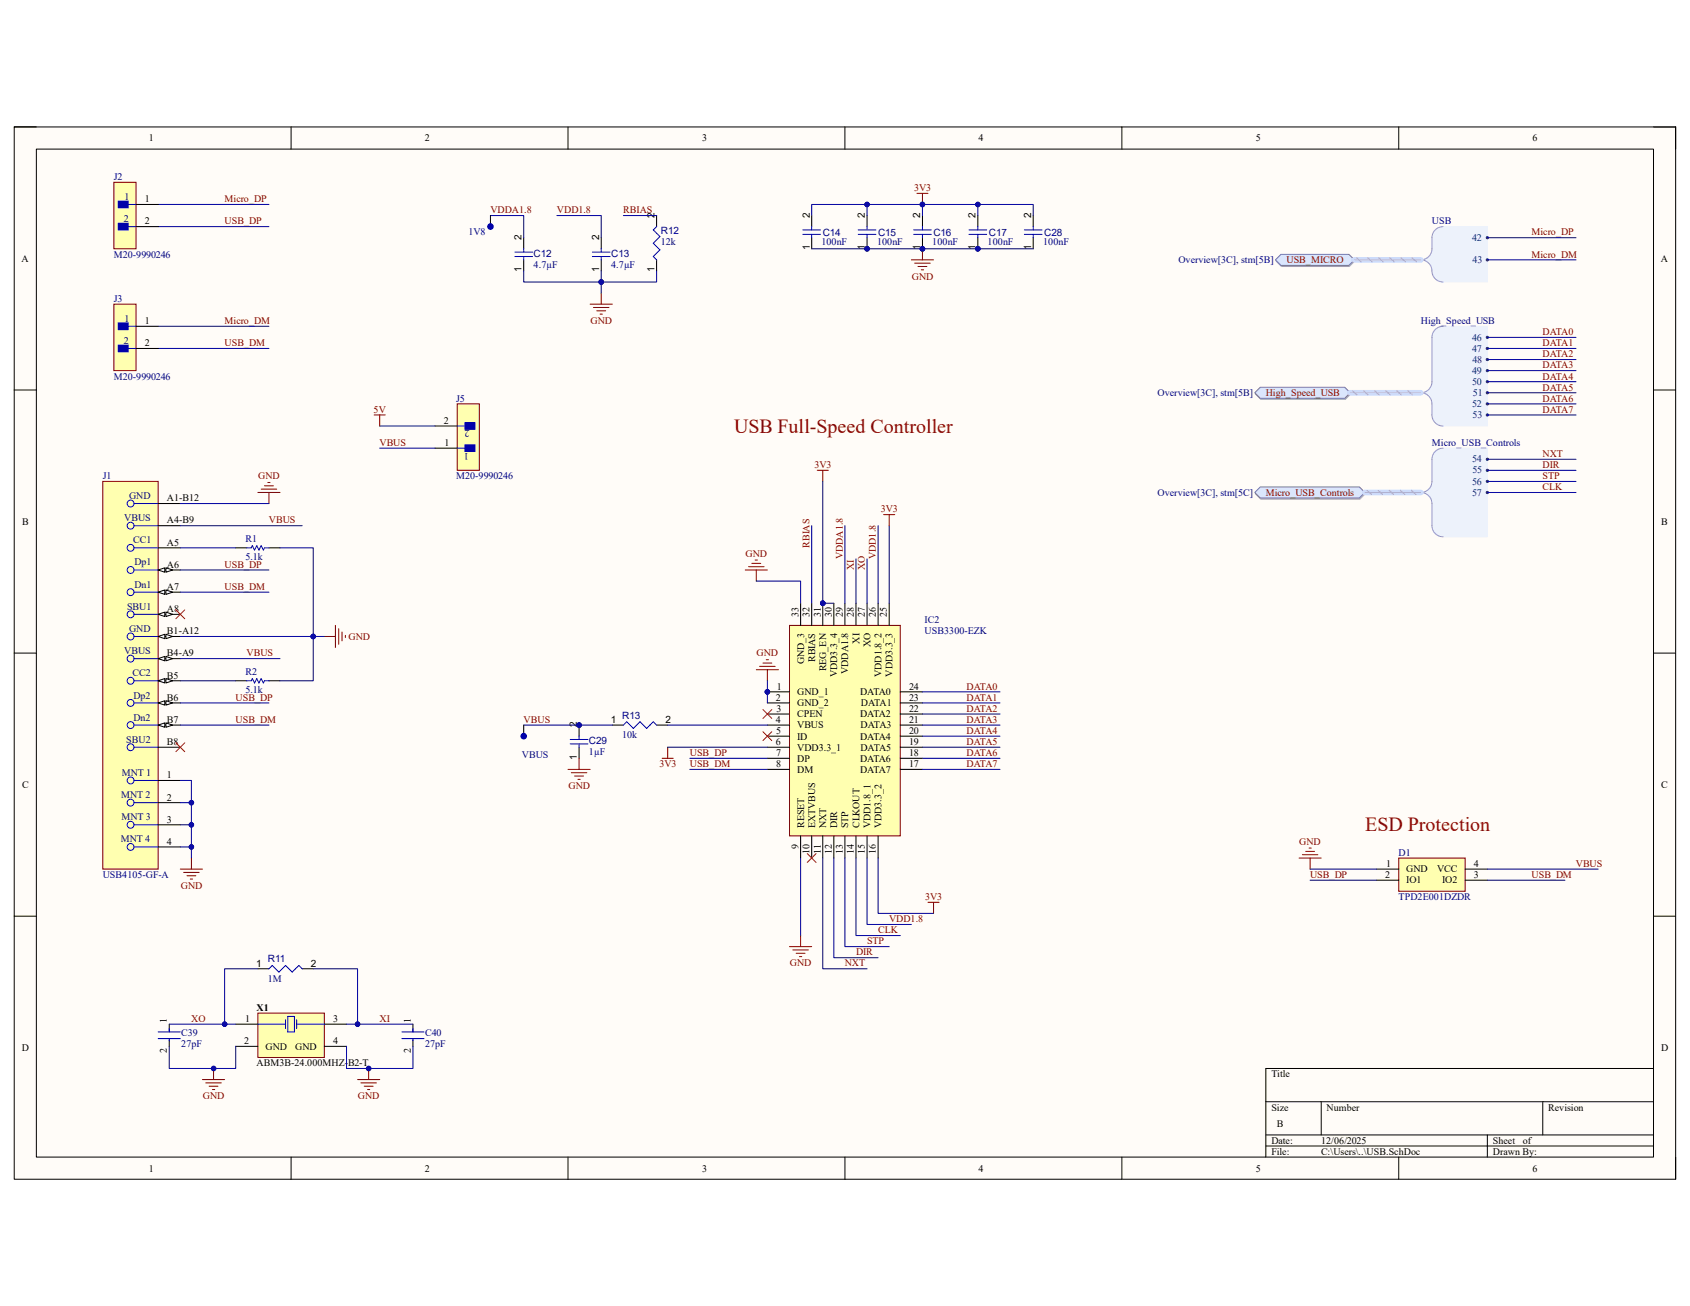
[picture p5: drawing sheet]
<svg xmlns="http://www.w3.org/2000/svg" width="279mm" height="216mm" viewBox="0 0 279 216" stroke-linecap="round" stroke-linejoin="round" font-family="sans-serif">
<path d="M2.3 21h274.7v173.9h-274.7z" fill-rule="evenodd" fill="#fffcf8"/>
<path d="M2.3 21h274.7v173.9h-274.7z" fill="none" stroke="#000" stroke-width=".17"/>
<path d="M6 24.6h267.4v166.7h-267.4z" fill-rule="evenodd" fill="#fffcf8"/>
<g fill="none" stroke="#000" stroke-width=".17">
<path d="M2.3 21h3.7M6 24.6h267.4v166.7h-267.4zM48.1 21v3.6M93.9 21v3.6M139.7 21v3.6M185.5 21v3.6M231.2 21v3.6M273.4 21h3.6v3.6M2.3 64.5h3.7M273.4 64.5h3.6M2.3 108h3.7M273.4 108h3.6"/>
<path d="M2.3 151.5h3.7M273.4 151.5h3.6M273.4 176.6h-64.1v14.7M48.1 191.3v3.6M93.9 191.3v3.6M139.7 191.3v3.6M185.5 191.3v3.6M209.3 182.1h64.1M209.3 187.6h64.1M209.3 189.5h64.1M218.4 182.1v5.5M231.2 191.3v3.6"/>
<path d="M245.9 187.6v3.7M255.1 182.1v5.5M277 191.3v3.6"/>
</g>
<path d="M237.6 37.7l1-.2h7.3v9.1h-7.3a1.89 1.89 0 0 1-1.9-2.3l-.4-.7-.9-.6 .9-.6 .4-.8v-2.3l.3-.9z" fill-rule="evenodd" fill="#edf2fb"/>
<path d="M237.6 37.7l1-.2h7.3v9.1h-7.3a1.89 1.89 0 0 1-1.9-2.3l-.4-.7-.9-.6 .9-.6 .4-.8v-2.3l.3-.9z" fill="none" stroke="#edf2fb" stroke-width=".17"/>
<path d="M238.6 37.5a1.84 1.84 0 0 0-1.9 1.8v1.8a1.82 1.82 0 0 1-1.8 1.9 1.83 1.83 0 0 1 1.8 1.8 1.83 1.83 0 0 0 1.9 1.8" fill="none" stroke="#8f9ec9" stroke-width=".17"/>
<circle cx="245.9" cy="39.3" r=".18" fill="#003a70"/>
<circle cx="245.9" cy="39.3" r=".18" fill="none" stroke="#003a70" stroke-width=".17"/>
<circle cx="245.9" cy="43" r=".18" fill="#003a70"/>
<circle cx="245.9" cy="43" r=".18" fill="none" stroke="#003a70" stroke-width=".17"/>
<path d="M210.9 43.1l1-.9h11.2l.9 .9-.9 1h-11.2z" fill-rule="evenodd" fill="#bac0ca"/>
<path d="M210.9 43.1l1-.9h11.2l.9 .9-.9 1h-11.2z" fill="none" stroke="#a6acb6" stroke-width=".17"/>
<path d="M210.9 43l.9-1h11.2l.9 1-.9 .9h-11.2z" fill-rule="evenodd" fill="#d5e4ff"/>
<path d="M210.9 43l.9-1h11.2l.9 1-.9 .9h-11.2z" fill="none" stroke="#71809b" stroke-width=".17"/>
<path d="M17 79.6h9.2v64.1h-9.2z" fill-rule="evenodd" fill="#ffffb0"/>
<path d="M17 79.6h9.2v64.1h-9.2z" fill="none" stroke="#800000" stroke-width=".17"/>
<g fill="none" stroke="#00f" stroke-width=".17">
<path d="M22.1 83.2h4M22.1 86.9h4.1M22.1 90.6h4.1M22.1 94.2h4.1M22.1 97.9h4.1M22.1 101.6h4.1M22.1 105.2h4.1M22.1 108.9h4.1M22.1 112.5h4.1M22.1 116.2h4.1M22.1 119.9h4.1M22.1 123.5h4.1"/>
<path d="M22.1 129h4.1M22.1 132.7h4.1M22.1 136.4h4.1M22.1 140h4.1"/>
<circle cx="21.6" cy="83.2" r=".57"/>
<circle cx="21.6" cy="94.2" r=".57"/>
<circle cx="21.6" cy="86.9" r=".57"/>
<circle cx="21.6" cy="97.9" r=".57"/>
<circle cx="21.6" cy="90.6" r=".57"/>
<circle cx="21.6" cy="112.5" r=".57"/>
<circle cx="21.6" cy="116.2" r=".57"/>
<circle cx="21.6" cy="108.9" r=".57"/>
<circle cx="21.6" cy="119.9" r=".57"/>
<circle cx="21.6" cy="101.6" r=".57"/>
<circle cx="21.6" cy="105.2" r=".57"/>
<circle cx="21.6" cy="132.7" r=".57"/>
<circle cx="21.6" cy="123.5" r=".57"/>
<circle cx="21.6" cy="136.3" r=".57"/>
<circle cx="21.6" cy="129" r=".57"/>
<circle cx="21.6" cy="140" r=".57"/>
</g>
<path d="M26.1 83.2h3.7M26.2 86.9h3.6M26.2 90.6h3.6M26.2 94.2h3.6M26.2 129h3.6M26.2 132.7h3.6M26.2 136.4h3.6M26.2 140h3.6" fill="none" stroke="#000" stroke-width=".17"/>
<path d="M26.2 94.2l1-.3v.7z" fill="#f8fcff"/>
<path d="M26.2 94.2l1-.3v.7z" fill="none" stroke="#000" stroke-width=".17"/>
<path d="M27.4 93.9l1.1 .3-1.1 .4z" fill="#f8fcff"/>
<path d="M26.2 97.9h3.6M27.4 93.9l1.1 .3-1.1 .4z" fill="none" stroke="#000" stroke-width=".17"/>
<path d="M26.2 97.9l1-.4v.8z" fill="#f8fcff"/>
<path d="M26.2 97.9l1-.4v.8z" fill="none" stroke="#000" stroke-width=".17"/>
<path d="M27.4 97.5l1.1 .4-1.1 .4z" fill="#f8fcff"/>
<path d="M27.4 97.5l1.1 .4-1.1 .4zM26.2 101.6h3.6" fill="none" stroke="#000" stroke-width=".17"/>
<path d="M26.2 101.6l1-.4v.7z" fill="#f8fcff"/>
<path d="M26.2 101.6l1-.4v.7z" fill="none" stroke="#000" stroke-width=".17"/>
<path d="M27.4 101.2l1.1 .4-1.1 .3z" fill="#f8fcff"/>
<path d="M26.2 105.2h3.6M27.4 101.2l1.1 .4-1.1 .3z" fill="none" stroke="#000" stroke-width=".17"/>
<path d="M26.2 105.2l1-.3v.7z" fill="#f8fcff"/>
<path d="M26.2 105.2l1-.3v.7z" fill="none" stroke="#000" stroke-width=".17"/>
<path d="M27.4 104.9l1.1 .3-1.1 .4z" fill="#f8fcff"/>
<path d="M26.2 108.9h3.6M27.4 104.9l1.1 .3-1.1 .4z" fill="none" stroke="#000" stroke-width=".17"/>
<path d="M26.2 108.9l1-.4v.7z" fill="#f8fcff"/>
<path d="M26.2 108.9l1-.4v.7z" fill="none" stroke="#000" stroke-width=".17"/>
<path d="M27.4 108.5l1.1 .4-1.1 .3z" fill="#f8fcff"/>
<path d="M26.2 112.5h3.6M27.4 108.5l1.1 .4-1.1 .3z" fill="none" stroke="#000" stroke-width=".17"/>
<path d="M26.2 112.5l1-.3v.7z" fill="#f8fcff"/>
<path d="M26.2 112.5l1-.3v.7z" fill="none" stroke="#000" stroke-width=".17"/>
<path d="M27.4 112.2l1.1 .3-1.1 .4z" fill="#f8fcff"/>
<path d="M26.2 116.2h3.6M27.4 112.2l1.1 .3-1.1 .4z" fill="none" stroke="#000" stroke-width=".17"/>
<path d="M26.2 116.2l1-.4v.8z" fill="#f8fcff"/>
<path d="M26.2 116.2l1-.4v.8z" fill="none" stroke="#000" stroke-width=".17"/>
<path d="M27.4 115.8l1.1 .4-1.1 .4z" fill="#f8fcff"/>
<path d="M26.2 119.9h3.6M27.4 115.8l1.1 .4-1.1 .4z" fill="none" stroke="#000" stroke-width=".17"/>
<path d="M26.2 119.9l1-.4v.7z" fill="#f8fcff"/>
<path d="M26.2 119.9l1-.4v.7z" fill="none" stroke="#000" stroke-width=".17"/>
<path d="M27.4 119.5l1.1 .4-1.1 .3z" fill="#f8fcff"/>
<path d="M27.4 119.5l1.1 .4-1.1 .3zM26.2 123.5h3.6" fill="none" stroke="#000" stroke-width=".17"/>
<path d="M44.3 79.8h.3M42.6 81.4h3.7M43.2 80.9h2.5M43.7 80.3h1.5M44.5 81.4v1.8" fill="none" stroke="#800000" stroke-width=".17"/>
<path d="M237.6 54.2l1-.3h7.3v16.5h-7.3l-1-.2-.6-.7-.3-.9v-2.3l-.4-.8-.9-.6 .9-.6 .4-.7v-7.8l.3-.9z" fill-rule="evenodd" fill="#edf2fb"/>
<path d="M237.6 54.2l1-.3h7.3v16.5h-7.3l-1-.2-.6-.7-.3-.9v-2.3l-.4-.8-.9-.6 .9-.6 .4-.7v-7.8l.3-.9z" fill="none" stroke="#edf2fb" stroke-width=".17"/>
<path d="M238.6 53.9a1.84 1.84 0 0 0-1.9 1.9v7.3a1.82 1.82 0 0 1-1.8 1.8 1.83 1.83 0 0 1 1.8 1.9v1.8a1.84 1.84 0 0 0 1.9 1.8" fill="none" stroke="#8f9ec9" stroke-width=".17"/>
<circle cx="245.9" cy="55.8" r=".18" fill="#003a70"/>
<circle cx="245.9" cy="55.8" r=".18" fill="none" stroke="#003a70" stroke-width=".17"/>
<circle cx="245.9" cy="57.6" r=".18" fill="#003a70"/>
<circle cx="245.9" cy="57.6" r=".18" fill="none" stroke="#003a70" stroke-width=".17"/>
<circle cx="245.9" cy="59.4" r=".18" fill="#003a70"/>
<circle cx="245.9" cy="59.4" r=".18" fill="none" stroke="#003a70" stroke-width=".17"/>
<circle cx="245.9" cy="61.3" r=".18" fill="#003a70"/>
<circle cx="245.9" cy="61.3" r=".18" fill="none" stroke="#003a70" stroke-width=".17"/>
<circle cx="245.9" cy="63.1" r=".18" fill="#003a70"/>
<circle cx="245.9" cy="63.1" r=".18" fill="none" stroke="#003a70" stroke-width=".17"/>
<circle cx="245.9" cy="64.9" r=".18" fill="#003a70"/>
<circle cx="245.9" cy="64.9" r=".18" fill="none" stroke="#003a70" stroke-width=".17"/>
<circle cx="245.9" cy="66.8" r=".18" fill="#003a70"/>
<circle cx="245.9" cy="66.8" r=".18" fill="none" stroke="#003a70" stroke-width=".17"/>
<circle cx="245.9" cy="68.6" r=".18" fill="#003a70"/>
<circle cx="245.9" cy="68.6" r=".18" fill="none" stroke="#003a70" stroke-width=".17"/>
<path d="M208.4 64.2h14l.9 .9-.9 .9h-14l-.9-.9z" fill-rule="evenodd" fill="#bac0ca"/>
<path d="M208.4 64.2h14l.9 .9-.9 .9h-14l-.9-.9z" fill="none" stroke="#a6acb6" stroke-width=".17"/>
<path d="M207.4 64.9l1-.9h13.9l.9 .9-.9 .9h-13.9z" fill-rule="evenodd" fill="#d5e4ff"/>
<path d="M207.4 64.9l1-.9h13.9l.9 .9-.9 .9h-13.9z" fill="none" stroke="#71809b" stroke-width=".17"/>
<path d="M53.6 105.2h1.9M55.5 103.4v3.7M56 103.9v2.6M56.5 104.5v1.4M57.1 105v.4M29.8 143.7h3.7M30.4 144.2h2.5M30.9 144.8h1.5M31.5 145.3h.3M31.6 141.8v1.9" fill="none" stroke="#800000" stroke-width=".17"/>
<path d="M39 90.6h1.8M44.5 90.6h1.8M39 112.5h1.8M44.5 112.5h1.8" fill="none" stroke="#000" stroke-width=".17"/>
<path d="M40.8 90.6h.7l.2-.4 .4 .7 .3-.7 .4 .7 .4-.7 .3 .7 .2-.3h.8M40.8 112.5h.7l.2-.3 .4 .7 .3-.7 .4 .7 .4-.7 .3 .7 .2-.4h.8" fill="none" stroke="#00f" stroke-width=".17"/>
<path d="M29.1 100.8l1.4 1.5M30.5 100.8l-1.4 1.5M29.1 122.8l1.4 1.5M30.5 122.8l-1.4 1.5" fill="none" stroke="#f00" stroke-width=".17"/>
<path d="M231.2 141.8h11v5.5h-11z" fill-rule="evenodd" fill="#ffffb0"/>
<path d="M97.6 50.3h3.6M98.1 50.8h2.6M98.7 51.4h1.4M99.2 51.9h.4M99.4 48.5v1.8M214.8 141.8h3.6M215.3 141.3h2.6M215.9 140.7h1.4M216.4 140.2h.4M216.6 141.8v1.9M231.2 141.8h11v5.5h-11z" fill="none" stroke="#800000" stroke-width=".17"/>
<path d="M227.6 143.7h3.6M227.6 145.5h3.6M242.2 143.7h3.7M242.2 145.5h3.7" fill="none" stroke="#000" stroke-width=".17"/>
<path d="M237.6 74.3l1-.2h7.3v14.6h-7.3l-1-.2-.6-.7-.3-.9v-4.1l-.4-.8-.9-.6 .9-.6 .4-.8v-4.1l.3-.9z" fill-rule="evenodd" fill="#edf2fb"/>
<path d="M237.6 74.3l1-.2h7.3v14.6h-7.3l-1-.2-.6-.7-.3-.9v-4.1l-.4-.8-.9-.6 .9-.6 .4-.8v-4.1l.3-.9z" fill="none" stroke="#edf2fb" stroke-width=".17"/>
<path d="M238.6 74.1a1.83 1.83 0 0 0-1.9 1.8v3.7a1.83 1.83 0 0 1-1.8 1.8 1.82 1.82 0 0 1 1.8 1.8v3.7a1.84 1.84 0 0 0 1.9 1.8" fill="none" stroke="#8f9ec9" stroke-width=".17"/>
<circle cx="245.9" cy="75.9" r=".18" fill="#003a70"/>
<circle cx="245.9" cy="75.9" r=".18" fill="none" stroke="#003a70" stroke-width=".17"/>
<circle cx="245.9" cy="77.8" r=".18" fill="#003a70"/>
<circle cx="245.9" cy="77.8" r=".18" fill="none" stroke="#003a70" stroke-width=".17"/>
<circle cx="245.9" cy="79.6" r=".18" fill="#003a70"/>
<circle cx="245.9" cy="79.6" r=".18" fill="none" stroke="#003a70" stroke-width=".17"/>
<circle cx="245.9" cy="81.4" r=".18" fill="#003a70"/>
<circle cx="245.9" cy="81.4" r=".18" fill="none" stroke="#003a70" stroke-width=".17"/>
<path d="M208.4 80.7h16.4l.9 .9-.9 .9h-16.4l-.9-.9z" fill-rule="evenodd" fill="#bac0ca"/>
<path d="M208.4 80.7h16.4l.9 .9-.9 .9h-16.4l-.9-.9z" fill="none" stroke="#a6acb6" stroke-width=".17"/>
<path d="M208.4 80.5h16.3l1 .9-1 .9h-16.3l-1-.9z" fill-rule="evenodd" fill="#d5e4ff"/>
<path d="M208.4 80.5h16.3l1 .9-1 .9h-16.3l-1-.9z" fill="none" stroke="#71809b" stroke-width=".17"/>
<circle cx="126.9" cy="114.4" r=".37" fill="#000080"/>
<circle cx="126.9" cy="114.4" r=".37" fill="none" stroke="#000080" stroke-width=".17"/>
<circle cx="136" cy="99.7" r=".37" fill="#000080"/>
<circle cx="136" cy="99.7" r=".37" fill="none" stroke="#000080" stroke-width=".17"/>
<path d="M130.5 103.4h18.3v34.8h-18.3z" fill-rule="evenodd" fill="#ffffb0"/>
<path d="M130.5 103.4h18.3v34.8h-18.3z" fill="none" stroke="#800000" stroke-width=".17"/>
<path d="M126.9 114.4h3.6" fill="none" stroke="#000" stroke-width=".17"/>
<circle cx="126.9" cy="114.4" r=".37" fill="#000080"/>
<circle cx="126.9" cy="114.4" r=".37" fill="none" stroke="#000080" stroke-width=".17"/>
<g fill="none" stroke="#000" stroke-width=".17">
<path d="M132.4 99.7v3.7M134.2 99.7v3.7M136 99.7v3.7M126.9 116.2h3.6M126.9 118h3.6M126.9 119.9h3.6M148.8 116.2h3.7M148.8 118h3.7M148.8 119.9h3.7M148.8 114.4h3.7M126.9 121.7h3.6M126.9 123.5h3.6"/>
<path d="M126.9 125.4h3.6M126.9 127.2h3.6M132.4 138.2v3.6M134.2 138.2v3.6M136 138.2v3.6M137.9 138.2v3.6M139.7 138.2v3.6M141.5 138.2v3.6M143.3 138.2v3.6M145.2 138.2v3.6M148.8 121.7h3.7M148.8 123.5h3.7"/>
<path d="M148.8 125.4h3.7M148.8 127.2h3.7"/>
</g>
<circle cx="136" cy="99.7" r=".37" fill="#000080"/>
<circle cx="136" cy="99.7" r=".37" fill="none" stroke="#000080" stroke-width=".17"/>
<path d="M137.9 99.7v3.7M139.7 99.7v3.7M141.5 99.7v3.7M143.3 99.7v3.7M145.2 99.7v3.7M147 99.7v3.7" fill="none" stroke="#000" stroke-width=".17"/>
<path d="M123.2 94.2h3.7M123.8 93.7h2.5M124.3 93.1h1.5M124.9 92.6h.3M125 94.2v1.9M125 110.7h3.7M125.6 110.2h2.5M126.1 109.6h1.5M126.7 109.1h.3M126.9 110.7v1.8" fill="none" stroke="#800000" stroke-width=".17"/>
<path d="M42.6 167.5h11v7.3h-11z" fill-rule="evenodd" fill="#ffffb0"/>
<path d="M42.6 167.5h11v7.3h-11zM59.1 178.5h3.7M59.7 179h2.5M60.2 179.6h1.5M60.9 176.6v1.9M60.8 180.1h.3" fill="none" stroke="#800000" stroke-width=".17"/>
<path d="M39 169.3h3.6M39 173h3.6M53.6 169.3h3.7M53.6 173h3.7" fill="none" stroke="#000" stroke-width=".17"/>
<path d="M42.6 169.3h4.6M47.2 168.6v1.4M47.6 168h1.1v2.6h-1.1zM49 168.6v1.4M49 169.3h4.6" fill="none" stroke="#00f" stroke-width=".17"/>
<circle cx="60.9" cy="176.6" r=".37" fill="#000080"/>
<circle cx="60.9" cy="176.6" r=".37" fill="none" stroke="#000080" stroke-width=".17"/>
<path d="M33.5 178.5h3.6M34 179h2.6M34.6 179.6h1.4M35.3 176.6v1.9M35.1 180.1h.4" fill="none" stroke="#800000" stroke-width=".17"/>
<circle cx="35.3" cy="176.6" r=".37" fill="#000080"/>
<circle cx="35.3" cy="176.6" r=".37" fill="none" stroke="#000080" stroke-width=".17"/>
<path d="M86.6 39.3v1.8M99.4 39.3v1.8M108.6 35.6v1.9M86.6 43v1.8M99.4 43v1.8M108.6 43v1.8M42.6 160.2h1.9M50 160.2h1.8" fill="none" stroke="#000" stroke-width=".17"/>
<path d="M108.6 37.5l-.6 .5 1.1 1.1-1.1 1.1 1.1 1.1-1.1 1.1 .6 .6M85.1 41.7h2.9M85.1 42.4h2.9M86.6 41.1v.6M86.6 42.4v.6M97.9 41.7h3M97.9 42.4h3M99.4 41.1v.6M99.4 42.4v.6M44.5 160.2l.5-.6 1.1 1.1 1.1-1.1 1.1 1.1 1.1-1.1 .6 .6" fill="none" stroke="#00f" stroke-width=".17"/>
<path d="M126.1 117.3l1.5 1.5M127.6 117.3l-1.5 1.5M126.1 121l1.5 1.4M127.6 121l-1.5 1.4M133.5 141.1l1.4 1.5M134.9 141.1l-1.4 1.5" fill="none" stroke="#f00" stroke-width=".17"/>
<path d="M151.6 32h1.8M152.5 32v1.8" fill="none" stroke="#800000" stroke-width=".17"/>
<circle cx="152.5" cy="33.8" r=".37" fill="#000080"/>
<circle cx="152.5" cy="33.8" r=".37" fill="none" stroke="#000080" stroke-width=".17"/>
<circle cx="143.3" cy="41.1" r=".37" fill="#000080"/>
<circle cx="143.3" cy="41.1" r=".37" fill="none" stroke="#000080" stroke-width=".17"/>
<path d="M143.3 39.3v1.8" fill="none" stroke="#000" stroke-width=".17"/>
<circle cx="143.3" cy="41.1" r=".37" fill="#000080"/>
<circle cx="143.3" cy="41.1" r=".37" fill="none" stroke="#000080" stroke-width=".17"/>
<path d="M143.3 35.6v1.9" fill="none" stroke="#000" stroke-width=".17"/>
<path d="M141.9 38h2.9M141.9 38.7h2.9M143.3 37.5v.5M143.3 38.7v.6" fill="none" stroke="#00f" stroke-width=".17"/>
<circle cx="152.5" cy="41.1" r=".37" fill="#000080"/>
<circle cx="152.5" cy="41.1" r=".37" fill="none" stroke="#000080" stroke-width=".17"/>
<path d="M152.5 39.3v1.8" fill="none" stroke="#000" stroke-width=".17"/>
<circle cx="152.5" cy="41.1" r=".37" fill="#000080"/>
<circle cx="152.5" cy="41.1" r=".37" fill="none" stroke="#000080" stroke-width=".17"/>
<path d="M152.5 35.6v1.9" fill="none" stroke="#000" stroke-width=".17"/>
<path d="M151 38h3M151 38.7h3M152.5 37.5v.5M152.5 38.7v.6" fill="none" stroke="#00f" stroke-width=".17"/>
<circle cx="161.7" cy="41.1" r=".37" fill="#000080"/>
<circle cx="161.7" cy="41.1" r=".37" fill="none" stroke="#000080" stroke-width=".17"/>
<path d="M161.7 39.3v1.8" fill="none" stroke="#000" stroke-width=".17"/>
<circle cx="161.7" cy="41.1" r=".37" fill="#000080"/>
<circle cx="161.7" cy="41.1" r=".37" fill="none" stroke="#000080" stroke-width=".17"/>
<path d="M134.2 35.6v1.9M134.2 39.3v1.8M161.7 35.6v1.9M170.8 35.6v1.9M170.8 39.3v1.8" fill="none" stroke="#000" stroke-width=".17"/>
<path d="M132.7 38h3M132.7 38.7h3M134.2 37.5v.5M134.2 38.7v.6M160.2 38h2.9M160.2 38.7h2.9M161.7 37.5v.5M161.7 38.7v.6M169.3 38h3M169.3 38.7h3M170.8 37.5v.5M170.8 38.7v.6" fill="none" stroke="#00f" stroke-width=".17"/>
<path d="M150.7 43h3.6M151.2 43.5h2.6M151.8 44.1h1.4M152.3 44.6h.4M152.5 41.1v1.9" fill="none" stroke="#800000" stroke-width=".17"/>
<circle cx="152.5" cy="41.1" r=".37" fill="#000080"/>
<circle cx="152.5" cy="41.1" r=".37" fill="none" stroke="#000080" stroke-width=".17"/>
<path d="M101.2 119.9h1.9M108.6 119.9h1.8" fill="none" stroke="#000" stroke-width=".17"/>
<path d="M103.1 119.9l.5-.6 1.1 1.1 1.1-1.1 1.1 1.1 1.1-1.1 .6 .6" fill="none" stroke="#00f" stroke-width=".17"/>
<circle cx="95.7" cy="119.9" r=".37" fill="#000080"/>
<circle cx="95.7" cy="119.9" r=".37" fill="none" stroke="#000080" stroke-width=".17"/>
<path d="M95.7 119.9v1.8M95.7 123.5v1.9" fill="none" stroke="#000" stroke-width=".17"/>
<circle cx="95.7" cy="119.9" r=".37" fill="#000080"/>
<g fill="none" stroke="#000080" stroke-width=".17">
<path d="M26.1 33.8h18.4M26.1 37.5h18.4M245.9 39.3h14.7M26.1 53.9h18.4M26.1 57.6h18.4M245.9 43h14.7M245.9 57.6h14.7M245.9 55.8h14.7M245.9 59.4h14.7M245.9 61.3h14.7M245.9 63.1h14.7M245.9 64.9h14.7"/>
<path d="M245.9 66.8h14.7M245.9 68.6h14.7M29.8 83.2h14.7M29.8 86.9h20.2M29.8 94.2h14.7M29.8 97.9h14.7M29.8 105.2h23.8M29.8 108.9h16.5"/>
<circle cx="95.7" cy="119.9" r=".37"/>
</g>
<path d="M94.3 122.2h2.9M94.3 123h2.9M95.7 121.7v.5M95.7 123v.5M26.2 170.6h3.6M26.2 171.7h3.6M28 170v.6M28 171.9v.2M66.4 170.6h3.7M66.4 171.7h3.7M68.3 170v.6M68.3 171.9v.2" fill="none" stroke="#00f" stroke-width=".17"/>
<g fill="none" stroke="#800000" stroke-width=".17">
<path d="M135.1 77.8h1.8M136 77.8v1.8M93.9 127.2h3.7M94.5 127.7h2.5M95 128.3h1.5M95.6 128.8h.3M95.7 125.4v1.8M109.5 125.4h1.8M110.4 123.5v1.9M130.5 156.5h3.7M131.1 157h2.5M131.6 157.6h1.5"/>
<path d="M132.2 158.1h.3M132.4 154.7v1.8M153.4 149.2h1.9M154.3 149.2v1.8"/>
</g>
<path d="M28 169.3v1.3M28 171.9v1.1M68.3 169.3v1.3M68.3 171.9v1.1" fill="none" stroke="#000" stroke-width=".17"/>
<circle cx="51.8" cy="105.2" r=".37" fill="#000080"/>
<g fill="none" stroke="#000080" stroke-width=".17">
<path d="M29.8 90.6h9.2M29.8 112.5h9.2M51.8 105.2v7.3h-5.5"/>
<circle cx="51.8" cy="105.2" r=".37"/>
</g>
<circle cx="51.8" cy="105.2" r=".37" fill="#000080"/>
<g fill="none" stroke="#000080" stroke-width=".17">
<path d="M46.3 90.6h5.5v14.6"/>
<circle cx="51.8" cy="105.2" r=".37"/>
</g>
<circle cx="51.8" cy="105.2" r=".37" fill="#000080"/>
<g fill="none" stroke="#000080" stroke-width=".17">
<path d="M29.8 116.2h14.7M29.8 119.9h14.7M29.8 140h1.8v1.8"/>
<circle cx="51.8" cy="105.2" r=".37"/>
</g>
<circle cx="31.6" cy="140" r=".37" fill="#000080"/>
<g fill="none" stroke="#000080" stroke-width=".17">
<path d="M29.8 136.4h1.8v3.6"/>
<circle cx="31.6" cy="140" r=".37"/>
</g>
<circle cx="31.6" cy="136.3" r=".37" fill="#000080"/>
<circle cx="31.6" cy="136.3" r=".37" fill="none" stroke="#000080" stroke-width=".17"/>
<circle cx="31.6" cy="140" r=".37" fill="#000080"/>
<g fill="none" stroke="#000080" stroke-width=".17">
<path d="M29.8 132.7h1.8v3.7"/>
<circle cx="31.6" cy="140" r=".37"/>
</g>
<circle cx="31.6" cy="132.7" r=".37" fill="#000080"/>
<circle cx="31.6" cy="132.7" r=".37" fill="none" stroke="#000080" stroke-width=".17"/>
<circle cx="31.6" cy="136.3" r=".37" fill="#000080"/>
<g fill="none" stroke="#000080" stroke-width=".17">
<path d="M29.8 129h1.8v3.7"/>
<circle cx="31.6" cy="136.3" r=".37"/>
</g>
<circle cx="31.6" cy="132.7" r=".37" fill="#000080"/>
<g fill="none" stroke="#000080" stroke-width=".17">
<path d="M99.4 46.6v1.9M216.6 143.7h11M216.6 145.5h11M245.9 143.7h18.3M245.9 145.5h12.8"/>
<circle cx="31.6" cy="132.7" r=".37"/>
</g>
<circle cx="99.4" cy="46.6" r=".37" fill="#000080"/>
<g fill="none" stroke="#000080" stroke-width=".17">
<path d="M92.1 35.6h7.3v3.7M99.4 44.8v1.8"/>
<circle cx="99.4" cy="46.6" r=".37"/>
</g>
<circle cx="99.4" cy="46.6" r=".37" fill="#000080"/>
<g fill="none" stroke="#000080" stroke-width=".17">
<path d="M86.6 44.8v1.8h22v-1.8"/>
<circle cx="99.4" cy="46.6" r=".37"/>
</g>
<circle cx="99.4" cy="46.6" r=".37" fill="#000080"/>
<g fill="none" stroke="#000080" stroke-width=".17">
<path d="M245.9 75.9h14.7M245.9 77.8h14.7M245.9 79.6h14.7M245.9 81.4h14.7M126.9 112.5v3.7M152.5 114.4h12.8M152.5 116.2h12.8M152.5 118h12.8M152.5 119.9h12.8M152.5 121.7h12.8M152.5 123.5h12.8M152.5 125.4h12.8"/>
<path d="M152.5 127.2h12.8"/>
<circle cx="99.4" cy="46.6" r=".37"/>
</g>
<circle cx="126.9" cy="114.4" r=".37" fill="#000080"/>
<g fill="none" stroke="#000080" stroke-width=".17">
<path d="M125 96.1h7.4v3.6M141.5 92.4v7.3M143.3 92.4v7.3M114 125.4h12.9M114 127.2h12.9M136 141.8v18.4h7.3M137.9 141.8v16.5h7.3M139.7 141.8v14.7h7.3M141.5 141.8v12.9h7.3M42.6 160.2h-5.5v9.1"/>
<circle cx="126.9" cy="114.4" r=".37"/>
</g>
<circle cx="37.1" cy="169.3" r=".37" fill="#000080"/>
<g fill="none" stroke="#000080" stroke-width=".17">
<path d="M51.8 160.2h7.3v9.1"/>
<circle cx="37.1" cy="169.3" r=".37"/>
</g>
<circle cx="59.1" cy="169.3" r=".37" fill="#000080"/>
<g fill="none" stroke="#000080" stroke-width=".17">
<path d="M81.1 35.6h5.5v3.7M103.1 35.6h5.5M136 79.6v20.1M134.2 86.9v12.8M139.7 86.9v12.8M145.2 86.9v12.8M147 86.9v12.8M110.4 123.5h16.5M143.3 141.8v11h7.4M145.2 141.8v9.2h9.1"/>
<circle cx="59.1" cy="169.3" r=".37"/>
</g>
<circle cx="136" cy="99.7" r=".37" fill="#000080"/>
<g fill="none" stroke="#000080" stroke-width=".17">
<path d="M134.2 35.6v-1.8h36.6v1.8"/>
<circle cx="136" cy="99.7" r=".37"/>
</g>
<circle cx="143.3" cy="33.8" r=".37" fill="#000080"/>
<circle cx="143.3" cy="33.8" r=".37" fill="none" stroke="#000080" stroke-width=".17"/>
<circle cx="152.5" cy="33.8" r=".37" fill="#000080"/>
<circle cx="152.5" cy="33.8" r=".37" fill="none" stroke="#000080" stroke-width=".17"/>
<circle cx="161.7" cy="33.8" r=".37" fill="#000080"/>
<g fill="none" stroke="#000080" stroke-width=".17">
<path d="M134.2 41.1h36.6"/>
<circle cx="161.7" cy="33.8" r=".37"/>
</g>
<circle cx="161.7" cy="41.1" r=".37" fill="#000080"/>
<circle cx="161.7" cy="41.1" r=".37" fill="none" stroke="#000080" stroke-width=".17"/>
<circle cx="152.5" cy="41.1" r=".37" fill="#000080"/>
<circle cx="152.5" cy="41.1" r=".37" fill="none" stroke="#000080" stroke-width=".17"/>
<circle cx="143.3" cy="41.1" r=".37" fill="#000080"/>
<g fill="none" stroke="#000080" stroke-width=".17">
<path d="M152.5 33.8v1.8"/>
<circle cx="143.3" cy="41.1" r=".37"/>
</g>
<circle cx="152.5" cy="33.8" r=".37" fill="#000080"/>
<g fill="none" stroke="#000080" stroke-width=".17">
<path d="M143.3 33.8v1.8"/>
<circle cx="152.5" cy="33.8" r=".37"/>
</g>
<circle cx="143.3" cy="33.8" r=".37" fill="#000080"/>
<g fill="none" stroke="#000080" stroke-width=".17">
<path d="M161.7 33.8v1.8"/>
<circle cx="143.3" cy="33.8" r=".37"/>
</g>
<circle cx="161.7" cy="33.8" r=".37" fill="#000080"/>
<g fill="none" stroke="#000080" stroke-width=".17">
<path d="M86.6 119.9h14.6M110.4 119.9h16.5"/>
<circle cx="161.7" cy="33.8" r=".37"/>
</g>
<circle cx="95.7" cy="119.9" r=".37" fill="#000080"/>
<g fill="none" stroke="#000080" stroke-width=".17">
<path d="M136 99.7h1.9M132.4 141.8v12.9"/>
<circle cx="95.7" cy="119.9" r=".37"/>
</g>
<circle cx="136" cy="99.7" r=".37" fill="#000080"/>
<g fill="none" stroke="#000080" stroke-width=".17">
<path d="M57.3 169.3h11"/>
<circle cx="136" cy="99.7" r=".37"/>
</g>
<circle cx="59.1" cy="169.3" r=".37" fill="#000080"/>
<g fill="none" stroke="#000080" stroke-width=".17">
<path d="M57.3 173v3.6h11v-3.6"/>
<circle cx="59.1" cy="169.3" r=".37"/>
</g>
<circle cx="60.9" cy="176.6" r=".37" fill="#000080"/>
<g fill="none" stroke="#000080" stroke-width=".17">
<path d="M28 169.3h11"/>
<circle cx="60.9" cy="176.6" r=".37"/>
</g>
<circle cx="37.1" cy="169.3" r=".37" fill="#000080"/>
<g fill="none" stroke="#000080" stroke-width=".17">
<path d="M28 173v3.6h11v-3.6"/>
<circle cx="37.1" cy="169.3" r=".37"/>
</g>
<circle cx="35.3" cy="176.6" r=".37" fill="#000080"/>
<circle cx="35.3" cy="176.6" r=".37" fill="none" stroke="#000080" stroke-width=".17"/>
<path d="M223.9 43h11M223.2 64.9h11.7M225.7 81.4h9.2" fill="none" stroke="#cbdaff" stroke-width=".93"/>
<g fill="none" stroke="#adbce7" stroke-width=".25">
<path d="M224.3 42.6l.7 .7M226.1 42.6l.8 .7M228 42.6l.7 .7M229.8 42.6l.7 .7M231.6 42.6l.7 .7M233.4 42.6l.8 .7M223.6 64.6l.7 .7M225.4 64.6l.8 .7M227.3 64.6l.7 .7M229.1 64.6l.7 .7M230.9 64.6l.8 .7M232.8 64.6l.7 .7"/>
<path d="M226 81.1l.8 .6M227.8 81.1l.8 .6M229.7 81.1l.7 .6M231.5 81.1l.8 .6M233.3 81.1l.8 .6"/>
</g>
<path d="M223.9 43h11M223.2 64.9h11.7M225.7 81.4h9.2" fill="none" stroke="#adbce7" stroke-width=".17"/>
<path d="M146.1 85.1h1.8M147 85.1v1.8" fill="none" stroke="#800000" stroke-width=".17"/>
<path d="M81.1 35.6v1.9M86.6 119.9v1.8" fill="none" stroke="#000" stroke-width=".17"/>
<g fill="none" stroke="#00f" stroke-width=".55">
<circle cx="81.1" cy="37.5" r=".27"/>
<circle cx="86.6" cy="121.7" r=".27"/>
</g>
<path d="M18.8 30.1h3.7v11h-3.7z" fill-rule="evenodd" fill="#ffffb0"/>
<path d="M18.8 30.1h3.7v11h-3.7z" fill="none" stroke="#800000" stroke-width=".17"/>
<path d="M19.6 33.3h1.6v1h-1.6z" fill-rule="evenodd" fill="#00f"/>
<path d="M19.6 33.3h1.6v1h-1.6zM21.2 33.8h1.3" fill="none" stroke="#00f" stroke-width=".17"/>
<path d="M19.6 36.9h1.6v1.1h-1.6z" fill-rule="evenodd" fill="#00f"/>
<path d="M19.6 36.9h1.6v1.1h-1.6zM21.2 37.5h1.3" fill="none" stroke="#00f" stroke-width=".17"/>
<path d="M22.5 33.8h3.6M22.5 37.5h3.6" fill="none" stroke="#000" stroke-width=".17"/>
<path d="M18.8 50.3h3.7v11h-3.7z" fill-rule="evenodd" fill="#ffffb0"/>
<path d="M18.8 50.3h3.7v11h-3.7z" fill="none" stroke="#800000" stroke-width=".17"/>
<path d="M19.6 53.4h1.6v1.1h-1.6z" fill-rule="evenodd" fill="#00f"/>
<path d="M19.6 53.4h1.6v1.1h-1.6zM21.2 53.9h1.3" fill="none" stroke="#00f" stroke-width=".17"/>
<path d="M19.6 57.1h1.6v1.1h-1.6z" fill-rule="evenodd" fill="#00f"/>
<path d="M19.6 57.1h1.6v1.1h-1.6zM21.2 57.6h1.3" fill="none" stroke="#00f" stroke-width=".17"/>
<path d="M22.5 53.9h3.6M22.5 57.6h3.6" fill="none" stroke="#000" stroke-width=".17"/>
<path d="M75.6 66.8h3.7v10.9h-3.7z" fill-rule="evenodd" fill="#ffffb0"/>
<path d="M75.6 66.8h3.7v10.9h-3.7z" fill="none" stroke="#800000" stroke-width=".17"/>
<path d="M76.9 73.5h1.6v1.1h-1.6z" fill-rule="evenodd" fill="#00f"/>
<path d="M75.6 74.1h1.3M76.9 73.5h1.6v1.1h-1.6z" fill="none" stroke="#00f" stroke-width=".17"/>
<path d="M76.9 69.9h1.6v1.1h-1.6z" fill-rule="evenodd" fill="#00f"/>
<path d="M75.6 70.4h1.3M76.9 69.9h1.6v1.1h-1.6z" fill="none" stroke="#00f" stroke-width=".17"/>
<path d="M71.9 74.1h3.7M71.9 70.4h3.7" fill="none" stroke="#000" stroke-width=".17"/>
<path d="M62.8 74.1h9.1M62.8 70.4h9.1" fill="none" stroke="#000080" stroke-width=".17"/>
<path d="M61.9 68.6h1.8M62.8 68.6v1.8" fill="none" stroke="#800000" stroke-width=".17"/>
<g font-size="3.3" fill="#980000">
<text x="121.4" y="71.5">USB Full-Speed Controller</text>
<text x="225.7" y="137.5">ESD Protection</text>
</g>
<g font-size="1.7">
<text x="24.6" y="23.4">1</text>
<text x="70.2" y="23.4">2</text>
<text x="116.1" y="23.4">3</text>
<text x="161.8" y="23.4">4</text>
<text x="207.6" y="23.4">5</text>
<text x="253.4" y="23.4">6</text>
<text x="23.9" y="33.4">1</text>
<text x="108.2" y="36" transform="rotate(-90 108.2 36)">2</text>
<text x="133.9" y="36" transform="rotate(-90 133.9 36)">2</text>
<text x="143" y="36" transform="rotate(-90 143 36)">2</text>
<text x="152.1" y="36" transform="rotate(-90 152.1 36)">2</text>
<text x="161.3" y="36" transform="rotate(-90 161.3 36)">2</text>
<text x="170.5" y="36" transform="rotate(-90 170.5 36)">2</text>
<text x="23.9" y="37.1">2</text>
<text x="86.2" y="39.7" transform="rotate(-90 86.2 39.7)">2</text>
<text x="99.1" y="39.7" transform="rotate(-90 99.1 39.7)">2</text>
<text x="133.9" y="41.4" transform="rotate(-90 133.9 41.4)">1</text>
<text x="143" y="41.4" transform="rotate(-90 143 41.4)">1</text>
<text x="152.1" y="41.4" transform="rotate(-90 152.1 41.4)">1</text>
<text x="161.3" y="41.4" transform="rotate(-90 161.3 41.4)">1</text>
<text x="170.5" y="41.4" transform="rotate(-90 170.5 41.4)">1</text>
<text x="3.6" y="43.3">A</text>
<text x="86.2" y="45" transform="rotate(-90 86.2 45)">1</text>
<text x="99.1" y="45" transform="rotate(-90 99.1 45)">1</text>
<text x="108.2" y="45" transform="rotate(-90 108.2 45)">1</text>
<text x="274.6" y="43.3">A</text>
<text x="23.9" y="53.6">1</text>
<text x="23.9" y="57.2">2</text>
<text x="73.4" y="70.1">2</text>
<text x="73.5" y="73.7">1</text>
<text x="27.6" y="82.9">A1-B12</text>
<text x="3.6" y="86.7">B</text>
<text x="27.6" y="86.5">A4-B9</text>
<text x="274.7" y="86.7">B</text>
<text x="27.6" y="90.2">A5</text>
<text x="27.6" y="93.9">A6</text>
<text x="27.6" y="97.5">A7</text>
<text x="27.6" y="101.2">A8</text>
<text x="132" y="101.9" transform="rotate(-90 132 101.9)">33</text>
<text x="133.8" y="101.9" transform="rotate(-90 133.8 101.9)">32</text>
<text x="135.7" y="101.9" transform="rotate(-90 135.7 101.9)">31</text>
<text x="137.5" y="101.9" transform="rotate(-90 137.5 101.9)">30</text>
<text x="139.3" y="101.9" transform="rotate(-90 139.3 101.9)">29</text>
<text x="141.1" y="101.9" transform="rotate(-90 141.1 101.9)">28</text>
<text x="143" y="101.9" transform="rotate(-90 143 101.9)">27</text>
<text x="144.8" y="101.9" transform="rotate(-90 144.8 101.9)">26</text>
<text x="146.6" y="101.9" transform="rotate(-90 146.6 101.9)">25</text>
<text x="27.6" y="104.9">B1-A12</text>
<text x="142.1" y="106.4" transform="rotate(-90 142.1 106.4)">XI</text>
<text x="143.9" y="107" transform="rotate(-90 143.9 107)">XO</text>
<text x="27.6" y="108.5">B4-A9</text>
<text x="27.6" y="112.2">B5</text>
<text x="132.9" y="109.8" transform="rotate(-90 132.9 109.8)">GND_3</text>
<text x="134.7" y="109.4" transform="rotate(-90 134.7 109.4)">RBIAS</text>
<text x="136.6" y="111" transform="rotate(-90 136.6 111)">REG_EN</text>
<text x="138.4" y="111.9" transform="rotate(-90 138.4 111.9)">VDD3.3_4</text>
<text x="140.3" y="111.4" transform="rotate(-90 140.3 111.4)">VDDA1.8</text>
<text x="145.8" y="111.9" transform="rotate(-90 145.8 111.9)">VDD1.8_2</text>
<text x="147.6" y="111.8" transform="rotate(-90 147.6 111.8)">VDD3.3_3</text>
<text x="27.6" y="115.8">B6</text>
<text x="27.6" y="119.5">B7</text>
<text x="101" y="119.5">1</text>
<text x="110" y="119.5">2</text>
<text x="128.3" y="115.8">2</text>
<text x="128.3" y="119.5">4</text>
<text x="128.4" y="117.6">3</text>
<text x="128.4" y="114">1</text>
<text x="131.8" y="114.9">GND_1</text>
<text x="131.8" y="116.8">GND_2</text>
<text x="131.8" y="118.6">CPEN</text>
<text x="142.2" y="114.9">DATA0</text>
<text x="142.2" y="118.6">DATA2</text>
<text x="142.3" y="116.8">DATA1</text>
<text x="150.3" y="114">24</text>
<text x="150.3" y="115.8">23</text>
<text x="150.3" y="117.6">22</text>
<text x="150.3" y="119.5">21</text>
<text x="27.6" y="123.1">B8</text>
<text x="95.4" y="125.6" transform="rotate(-90 95.4 125.6)">1</text>
<text x="95.4" y="120.2" transform="rotate(-90 95.4 120.2)">2</text>
<text x="128.3" y="123.1">6</text>
<text x="128.3" y="121.3">5</text>
<text x="128.3" y="125">7</text>
<text x="131.8" y="120.4">VBUS</text>
<text x="131.8" y="122.3">ID</text>
<text x="131.8" y="124.1">VDD3.3_1</text>
<text x="131.8" y="125.9">DP</text>
<text x="142.2" y="122.3">DATA4</text>
<text x="142.2" y="125.9">DATA6</text>
<text x="142.2" y="124.1">DATA5</text>
<text x="142.3" y="120.4">DATA3</text>
<text x="150.3" y="121.3">20</text>
<text x="150.3" y="123.1">19</text>
<text x="150.3" y="125">18</text>
<text x="3.6" y="130.3">C</text>
<text x="27.6" y="128.7">1</text>
<text x="128.3" y="126.8">8</text>
<text x="131.8" y="127.7">DM</text>
<text x="142.2" y="127.7">DATA7</text>
<text x="150.3" y="126.8">17</text>
<text x="274.7" y="130.3">C</text>
<text x="27.6" y="132.3">2</text>
<text x="27.6" y="136">3</text>
<text x="132.9" y="136.9" transform="rotate(-90 132.9 136.9)">RESET</text>
<text x="134.7" y="136.9" transform="rotate(-90 134.7 136.9)">EXTVBUS</text>
<text x="136.6" y="136.9" transform="rotate(-90 136.6 136.9)">NXT</text>
<text x="138.4" y="136.9" transform="rotate(-90 138.4 136.9)">DIR</text>
<text x="140.3" y="136.9" transform="rotate(-90 140.3 136.9)">STP</text>
<text x="142.1" y="136.9" transform="rotate(-90 142.1 136.9)">CLKOUT</text>
<text x="143.9" y="136.9" transform="rotate(-90 143.9 136.9)">VDD1.8_1</text>
<text x="145.8" y="136.9" transform="rotate(-90 145.8 136.9)">VDD3.3_2</text>
<text x="27.6" y="139.7">4</text>
<text x="132" y="140.4" transform="rotate(-90 132 140.4)">9</text>
<text x="133.8" y="141.2" transform="rotate(-90 133.8 141.2)">10</text>
<text x="135.7" y="141.1" transform="rotate(-90 135.7 141.1)">11</text>
<text x="137.5" y="141.2" transform="rotate(-90 137.5 141.2)">12</text>
<text x="139.3" y="141.1" transform="rotate(-90 139.3 141.1)">13</text>
<text x="141.1" y="141.2" transform="rotate(-90 141.1 141.2)">14</text>
<text x="143" y="141.2" transform="rotate(-90 143 141.2)">15</text>
<text x="144.8" y="141.2" transform="rotate(-90 144.8 141.2)">16</text>
<text x="229.2" y="143.3">1</text>
<text x="243.7" y="143.3">4</text>
<text x="229" y="145.1">2</text>
<text x="232.5" y="144.2">GND</text>
<text x="232.5" y="146">IO1</text>
<text x="237.6" y="144.2">VCC</text>
<text x="238.4" y="146">IO2</text>
<text x="243.7" y="145.1">3</text>
<text x="42.4" y="159.8">1</text>
<text x="51.4" y="159.8">2</text>
<text x="42.4" y="167.1">X1</text>
<text x="3.6" y="173.7">D</text>
<text x="27.6" y="169.1" transform="rotate(-90 27.6 169.1)">1</text>
<text x="40.4" y="172.6">2</text>
<text x="40.5" y="169">1</text>
<text x="43.9" y="173.5">GND</text>
<text x="48.8" y="173.5">GND</text>
<text x="55.1" y="169">3</text>
<text x="55.1" y="172.6">4</text>
<text x="67.9" y="169.1" transform="rotate(-90 67.9 169.1)">1</text>
<text x="274.6" y="173.7">D</text>
<text x="27.6" y="174.1" transform="rotate(-90 27.6 174.1)">2</text>
<text x="42.4" y="176.3">ABM3B-24.000MHZ-B2-T</text>
<text x="67.9" y="174.1" transform="rotate(-90 67.9 174.1)">2</text>
<text x="210.2" y="178.1">Title</text>
<text x="210.2" y="183.6">Size</text>
<text x="219.3" y="183.6">Number</text>
<text x="256" y="183.6">Revision</text>
<text x="210.2" y="189.1">Date:</text>
<text x="210.2" y="190.9">File:</text>
<text x="211.1" y="186.4">B</text>
<text x="218.4" y="189.1">12/06/2025</text>
<text x="218.4" y="190.9">C:\Users\..\USB.SchDoc</text>
<text x="246.8" y="189.1">Sheet</text>
<text x="246.8" y="190.9">Drawn By:</text>
<text x="251.8" y="189.1">of</text>
<text x="24.6" y="193.7">1</text>
<text x="70.2" y="193.7">2</text>
<text x="116.1" y="193.7">3</text>
<text x="161.8" y="193.7">4</text>
<text x="207.6" y="193.7">5</text>
<text x="253.4" y="193.7">6</text>
</g>
<g font-size="1.7" fill="#000080">
<text x="18.8" y="29.8">J2</text>
<text x="20.6" y="33.1">1</text>
<text x="20.4" y="36.7">2</text>
<text x="77.4" y="38.9">1V8</text>
<text x="109.3" y="40.6">12k</text>
<text x="109.3" y="38.7">R12</text>
<text x="135.8" y="40.6">100nF</text>
<text x="136" y="38.9">C14</text>
<text x="145" y="40.6">100nF</text>
<text x="145.2" y="38.9">C15</text>
<text x="154.1" y="40.6">100nF</text>
<text x="154.3" y="38.9">C16</text>
<text x="163.3" y="40.6">100nF</text>
<text x="163.5" y="38.9">C17</text>
<text x="172.5" y="40.6">100nF</text>
<text x="172.6" y="38.9">C28</text>
<text x="236.7" y="37.1">USB</text>
<text x="18.8" y="42.6">M20-9990246</text>
<text x="88.2" y="44.2">4.7µF</text>
<text x="88.2" y="42.4">C12</text>
<text x="101" y="44.2">4.7µF</text>
<text x="101" y="42.4">C13</text>
<text x="194.8" y="43.5">Overview[3C], stm[5B]</text>
<text x="18.8" y="49.9">J3</text>
<text x="20.6" y="53.2">1</text>
<text x="234.9" y="53.6">High_Speed_USB</text>
<text x="20.4" y="56.9">2</text>
<text x="18.8" y="62.7">M20-9990246</text>
<text x="191.4" y="65.5">Overview[3C], stm[5B]</text>
<text x="75.4" y="66.4">J5</text>
<text x="77.6" y="71.2" transform="rotate(-180 77.6 71.2)">2</text>
<text x="77.5" y="74.8" transform="rotate(-180 77.5 74.8)">1</text>
<text x="236.7" y="73.7">Micro_USB_Controls</text>
<text x="17" y="79.2">J1</text>
<text x="21.3" y="82.5">GND</text>
<text x="75.4" y="79.2">M20-9990246</text>
<text x="191.4" y="82">Overview[3C], stm[5C]</text>
<text x="20.5" y="86.1">VBUS</text>
<text x="22" y="89.8">CC1</text>
<text x="40.6" y="89.7">R1</text>
<text x="22.2" y="93.5">Dp1</text>
<text x="40.6" y="92.6">5.1k</text>
<text x="21" y="100.8">SBU1</text>
<text x="22.2" y="97.2">Dn1</text>
<text x="21.3" y="104.5">GND</text>
<text x="152.9" y="103">IC2</text>
<text x="152.9" y="104.9">USB3300-EZK</text>
<text x="20.5" y="108.2">VBUS</text>
<text x="21.9" y="111.8">CC2</text>
<text x="40.6" y="111.6">R2</text>
<text x="22.1" y="115.5">Dp2</text>
<text x="22.1" y="119.1">Dn2</text>
<text x="40.6" y="114.6">5.1k</text>
<text x="102.9" y="118.8">R13</text>
<text x="20.9" y="122.8">SBU2</text>
<text x="86.3" y="125.3">VBUS</text>
<text x="97.4" y="124.8">1µF</text>
<text x="97.4" y="123">C29</text>
<text x="102.9" y="122">10k</text>
<text x="20" y="132">MNT 2</text>
<text x="20.2" y="128.3">MNT 1</text>
<text x="20.1" y="135.6">MNT 3</text>
<text x="20" y="139.3">MNT 4</text>
<text x="231.2" y="141.5">D1</text>
<text x="17" y="145.1">USB4105-GF-A</text>
<text x="231.2" y="148.8">TPD2E001DZDR</text>
<text x="44.3" y="159">R11</text>
<text x="44.3" y="162.3">1M</text>
<text x="30" y="171.3">C39</text>
<text x="30" y="173.1">27pF</text>
<text x="70.3" y="171.3">C40</text>
<text x="70.3" y="173.1">27pF</text>
</g>
<g font-size="1.7" fill="#800000">
<text x="37.1" y="33.4">Micro_DP</text>
<text x="81.1" y="35.3">VDDA1.8</text>
<text x="92.1" y="35.3">VDD1.8</text>
<text x="103" y="35.3">RBIAS</text>
<text x="151.1" y="31.6">3V3</text>
<text x="37.1" y="37.1">USB_DP</text>
<text x="253.2" y="38.9">Micro_DP</text>
<text x="150.7" y="46.2">GND</text>
<text x="212.7" y="43.5">USB_MICRO</text>
<text x="253.2" y="42.6">Micro_DM</text>
<text x="37.1" y="53.6">Micro_DM</text>
<text x="97.6" y="53.6">GND</text>
<text x="37.1" y="57.2">USB_DM</text>
<text x="255" y="55.4">DATA0</text>
<text x="255" y="57.2">DATA1</text>
<text x="255" y="59.1">DATA2</text>
<text x="209.3" y="65.5">High_Speed_USB</text>
<text x="255" y="60.9">DATA3</text>
<text x="255" y="62.7">DATA4</text>
<text x="255" y="64.6">DATA5</text>
<text x="61.8" y="68.2">5V</text>
<text x="255" y="66.4">DATA6</text>
<text x="255" y="68.2">DATA7</text>
<text x="62.7" y="73.7">VBUS</text>
<text x="134.7" y="77.4">3V3</text>
<text x="255" y="75.6">NXT</text>
<text x="255" y="77.4">DIR</text>
<text x="42.7" y="79.2">GND</text>
<text x="209.3" y="82">Micro_USB_Controls</text>
<text x="255" y="79.2">STP</text>
<text x="255" y="81">CLK</text>
<text x="44.4" y="86.5">VBUS</text>
<text x="145.6" y="84.7">3V3</text>
<text x="37.1" y="93.9">USB_DP</text>
<text x="123.3" y="92">GND</text>
<text x="133.8" y="90.6" transform="rotate(-90 133.8 90.6)">RBIAS</text>
<text x="139.3" y="92.4" transform="rotate(-90 139.3 92.4)">VDDA1.8</text>
<text x="141.1" y="94.2" transform="rotate(-90 141.1 94.2)">XI</text>
<text x="143" y="94.2" transform="rotate(-90 143 94.2)">XO</text>
<text x="144.8" y="92.4" transform="rotate(-90 144.8 92.4)">VDD1.8</text>
<text x="37.1" y="97.5">USB_DM</text>
<text x="57.6" y="105.7">GND</text>
<text x="40.8" y="108.5">VBUS</text>
<text x="125.1" y="108.5">GND</text>
<text x="38.9" y="115.8">USB_DP</text>
<text x="38.9" y="119.5">USB_DM</text>
<text x="86.6" y="119.5">VBUS</text>
<text x="159.8" y="114">DATA0</text>
<text x="159.8" y="115.8">DATA1</text>
<text x="159.8" y="117.6">DATA2</text>
<text x="159.8" y="119.5">DATA3</text>
<text x="114" y="125">USB_DP</text>
<text x="159.8" y="121.3">DATA4</text>
<text x="159.8" y="123.1">DATA5</text>
<text x="159.8" y="125">DATA6</text>
<text x="94" y="130.5">GND</text>
<text x="109" y="126.8">3V3</text>
<text x="114" y="126.8">USB_DM</text>
<text x="159.8" y="126.8">DATA7</text>
<text x="214.8" y="139.7">GND</text>
<text x="260.5" y="143.3">VBUS</text>
<text x="29.9" y="147">GND</text>
<text x="153" y="148.8">3V3</text>
<text x="216.6" y="145.1">USB_DP</text>
<text x="253.2" y="145.1">USB_DM</text>
<text x="145.2" y="154.3">CLK</text>
<text x="147" y="152.4">VDD1.8</text>
<text x="130.6" y="159.8">GND</text>
<text x="139.7" y="159.8">NXT</text>
<text x="141.5" y="157.9">DIR</text>
<text x="143.3" y="156.1">STP</text>
<text x="31.6" y="169">XO</text>
<text x="62.7" y="169">XI</text>
<text x="33.5" y="181.7">GND</text>
<text x="59.2" y="181.7">GND</text>
</g>
<g font-size="1.7" fill="#003a70">
<text x="243.4" y="39.8">42</text>
<text x="243.5" y="43.5">43</text>
<text x="243.4" y="56.3">46</text>
<text x="243.4" y="58.2">47</text>
<text x="243.4" y="60">48</text>
<text x="243.4" y="61.8">49</text>
<text x="243.4" y="63.6">50</text>
<text x="243.5" y="65.5">51</text>
<text x="243.4" y="67.3">52</text>
<text x="243.5" y="69.1">53</text>
<text x="243.4" y="76.5">54</text>
<text x="243.4" y="80.1">56</text>
<text x="243.4" y="82">57</text>
<text x="243.4" y="78.3">55</text>
</g>
</svg>
